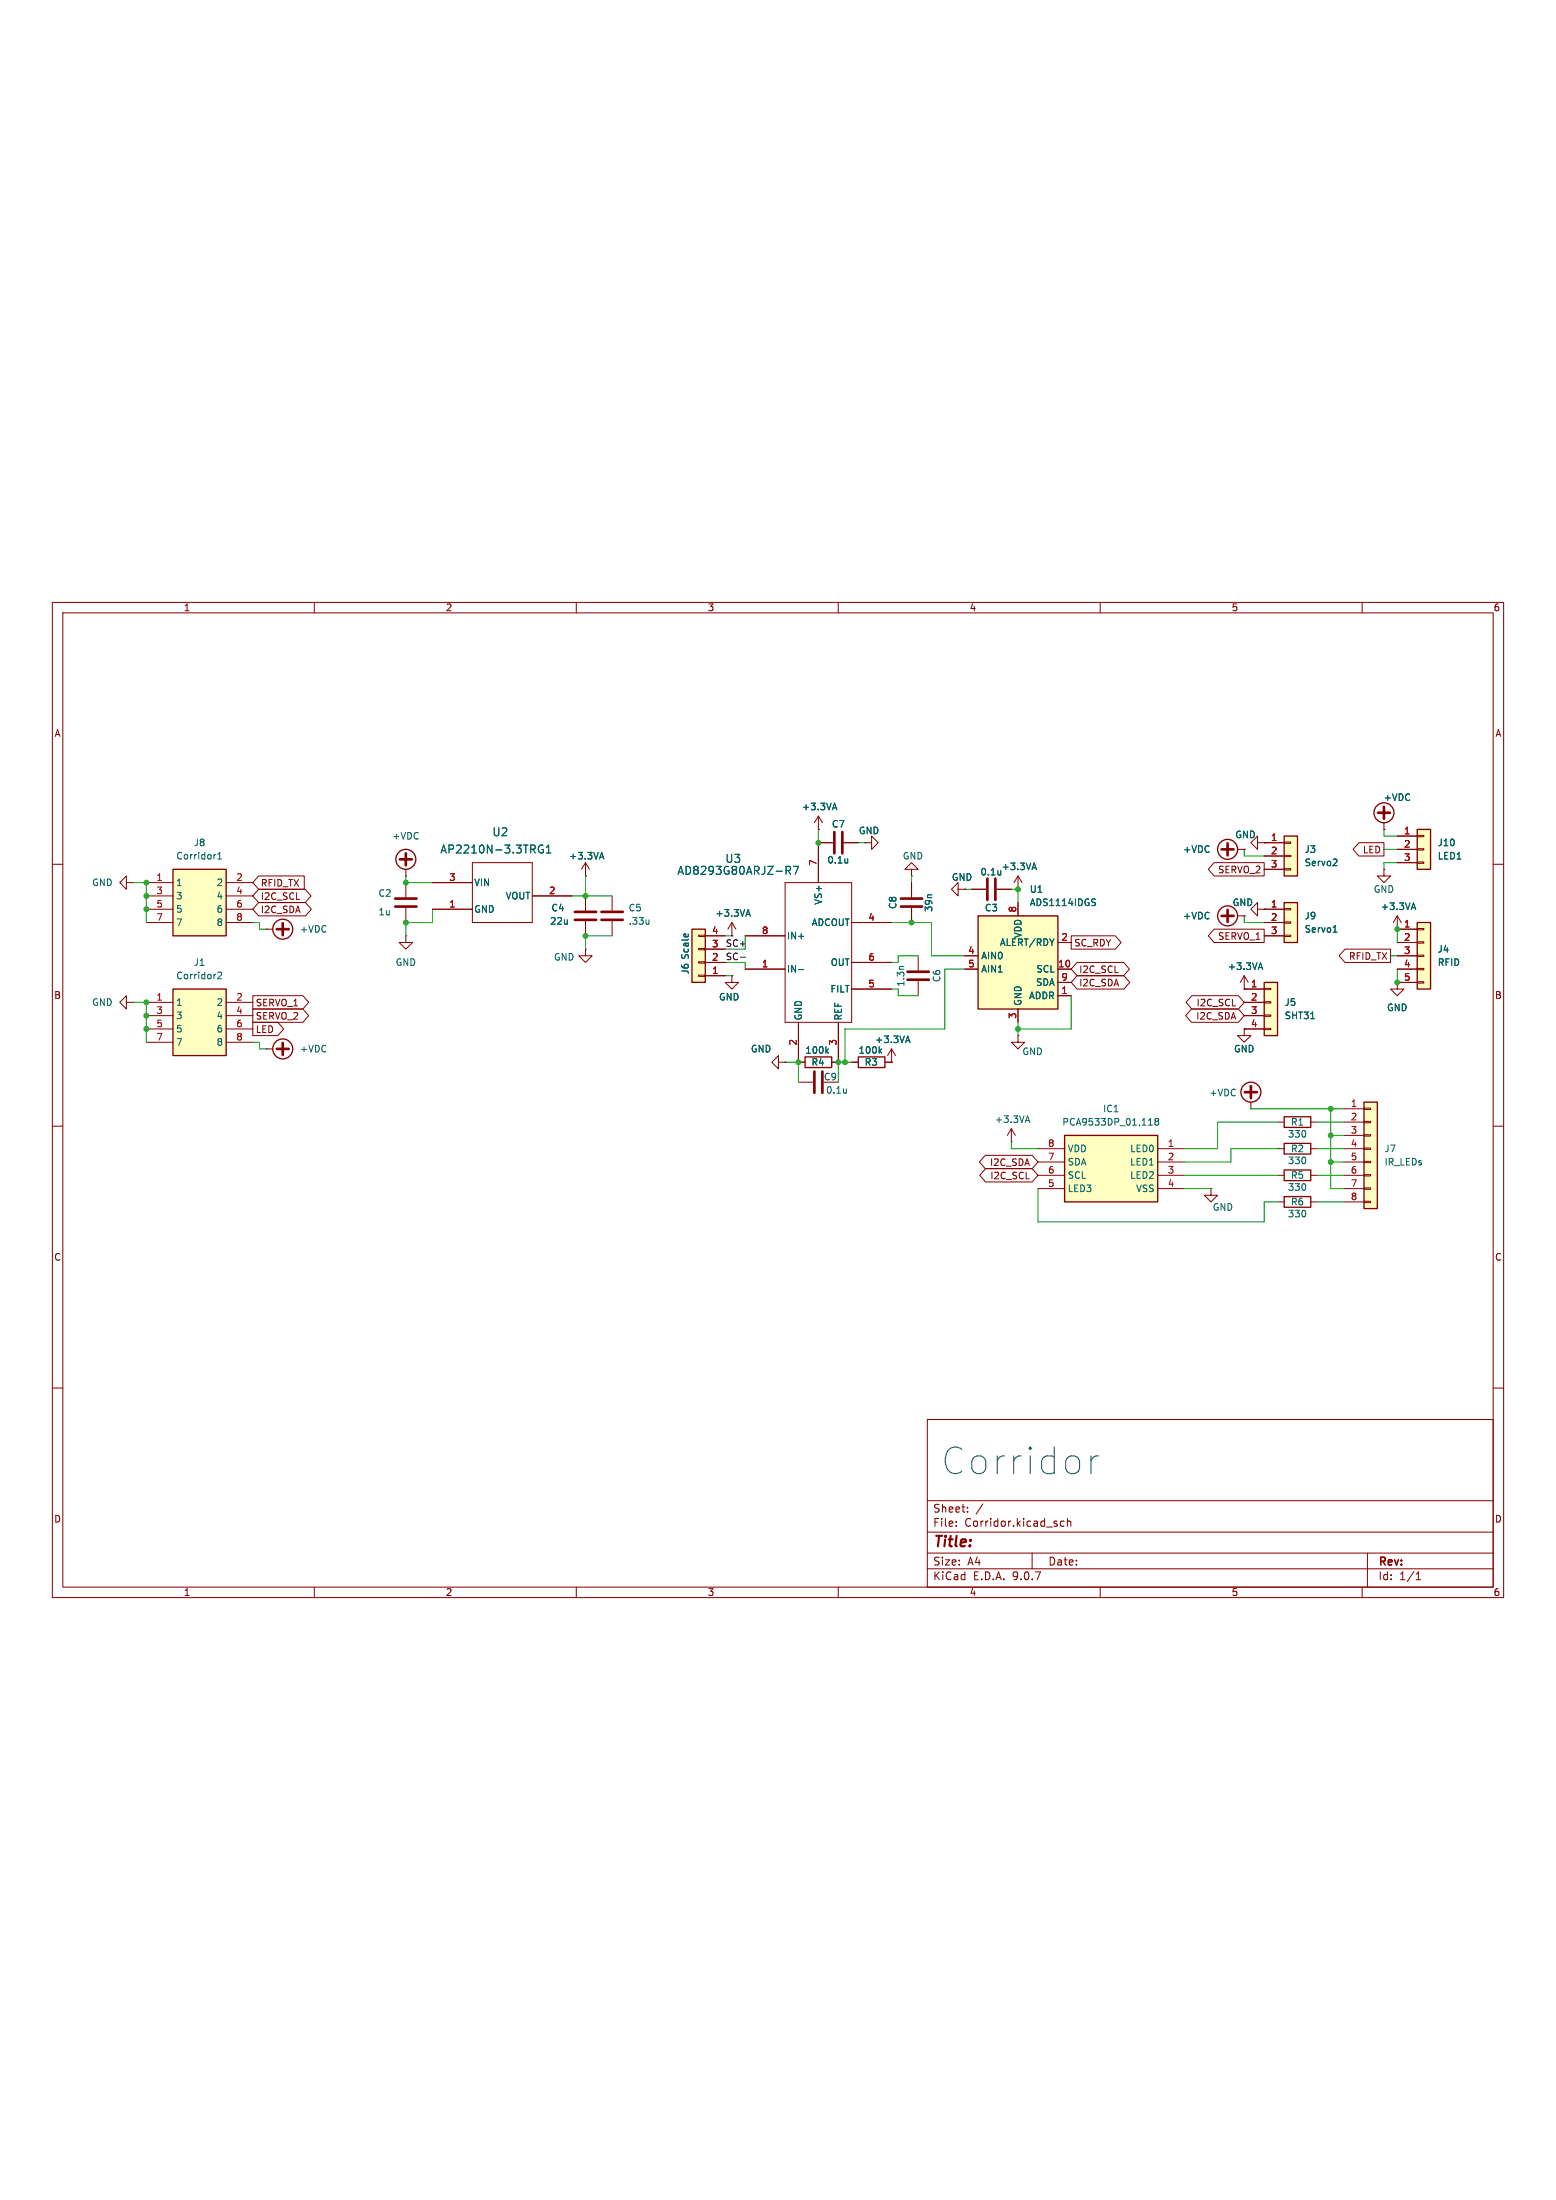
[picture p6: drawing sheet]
<svg xmlns="http://www.w3.org/2000/svg" width="210mm" height="297mm" viewBox="0 0 210 297" stroke-linecap="round" stroke-linejoin="round" font-family="sans-serif">
<g fill="none" stroke="#840000" stroke-width=".13">
<path d="M7.1 81.3h195.8v134.4h-195.8zM8.5 82.7h193v131.6h-193zM42.4 81.3v1.4M77.8 81.3v1.4M113.1 81.3v1.4M148.5 81.3v1.4M183.8 81.3v1.4M7.1 116.7h1.4M201.5 116.7h1.4M7.1 152h1.4M201.5 152h1.4M7.1 187.4h1.4"/>
<path d="M125.2 191.6h76.3v22.7h-76.3zM201.5 187.4h1.4M42.4 214.3v1.4M77.8 214.3v1.4M113.1 214.3v1.4M125.2 211.8h76.3M125.2 209.7h76.3M125.2 206.8h76.3M125.2 202.6h76.3M129.1 206v.1M129.1 205.4v.1M130.6 204v.1"/>
<path d="M130.6 203.5v.1M132.6 203l-.9 1.4M139.3 209.7v2.1M143.6 205.4l-.3-.1-.2 .2 .1 .5h.4M144.1 205.4l.1-.1 .3 .1v.7M144.1 205v1.1M148.5 214.3v1.4M183.8 214.3v1.4M184.5 209.7v4.6M191.1 213.3h.6M191.1 212.5l.3-.3v1.1"/>
</g>
<path d="M191.3 124.5h1.8v9h-1.8z" fill="#ffffc2"/>
<path d="M191.3 124.5h1.8v9h-1.8z" fill="none" stroke="#840000" stroke-width=".18"/>
<g fill="none" stroke="#840000" stroke-width=".13">
<path d="M58.4 119.2h5.4M63.8 116.5h8v8h-8zM58.4 122.7h5.4M71.8 120.9h5.4M188.6 125.4h2.7M188.6 127.2h2.7M188.6 129h2.7M188.6 130.8h2.7M188.6 132.6h2.7M191.3 125.3h.9v.2h-.9zM191.3 127.1h.9v.2h-.9zM191.3 128.9h.9v.2h-.9z"/>
<path d="M191.3 130.7h.9v.2h-.9zM191.3 132.5h.9v.2h-.9z"/>
</g>
<path d="M73.3 114.1a.5 .5 0 0 0-.6 .5 .5 .5 0 0 0 .6 .5v-.4h-.2M73.7 115.2h.6M73.7 114.4l.3-.3v1.1" fill="none" stroke="#006464" stroke-width=".13"/>
<path d="M23.3 133.5h7.2v9h-7.2z" fill="#ffffc2"/>
<path d="M23.3 133.5h7.2v9h-7.2z" fill="none" stroke="#840000" stroke-width=".18"/>
<path d="M19.8 135.3h3.5M19.8 137.1h3.5M19.8 138.9h3.5M30.5 135.3h3.6M30.5 137.1h3.6M30.5 138.9h3.6M123.9 129v2M123.9 132.4v2M19.8 140.7h3.5M30.5 140.7h3.6" fill="none" stroke="#840000" stroke-width=".13"/>
<path d="M29.4 131.3l.3-.1 .2 .3-.5 .6h.5M122 130.5h-.6" fill="none" stroke="#006464" stroke-width=".13"/>
<path d="M122.5 132.3h2.9M122.5 131.2h2.9" fill="none" stroke="#840000" stroke-width=".36"/>
<path d="M173.3 112.9h1.8v5.4h-1.8z" fill="#ffffc2"/>
<g fill="none" stroke="#840000" stroke-width=".18">
<path d="M173.3 112.9h1.8v5.4h-1.8z"/>
<circle cx="38.2" cy="141.6" r="1.35"/>
</g>
<path d="M170.6 113.8h2.7M170.6 115.6h2.7M170.6 117.4h2.7M173.3 113.7h.9v.2h-.9zM173.3 115.5h.9v.2h-.9zM173.3 117.3h.9v.1h-.9zM35.9 141.6h.1M35.9 141.6h.9" fill="none" stroke="#840000" stroke-width=".13"/>
<path d="M180.3 116l.1 .1v.3l-.5 .5h.5" fill="none" stroke="#006464" stroke-width=".13"/>
<path d="M37.4 141.6h1.6M38.2 140.8v1.6" fill="none" stroke="#840000" stroke-width=".36"/>
<path d="M173.3 121.8h1.8v5.4h-1.8z" fill="#ffffc2"/>
<g fill="none" stroke="#840000" stroke-width=".18">
<path d="M173.3 121.8h1.8v5.4h-1.8z"/>
<circle cx="54.8" cy="116" r="1.35"/>
</g>
<path d="M54.8 118.3h.1M54.8 117.4v.9M54.8 119.2v1.9M54.8 126.3v.9h.9l-.9 .9-.9-.9h.9M54.8 126.3h.1M54.8 122.6v1.9M170.6 122.7h2.7M170.6 124.5h2.7M170.6 126.3h2.7M173.3 122.7h.9v.1h-.9zM173.3 124.5h.9v.1h-.9zM173.3 126.2h.9v.2h-.9z" fill="none" stroke="#840000" stroke-width=".13"/>
<path d="M179.9 125.8h.5M180.1 125.1l.1-.1v.8" fill="none" stroke="#006464" stroke-width=".13"/>
<path d="M54 116h1.6M54.8 115.2v1.6M53.3 121.3h2.9M53.3 122.4h2.9" fill="none" stroke="#840000" stroke-width=".36"/>
<path d="M23.3 117.4h7.2v8.9h-7.2z" fill="#ffffc2"/>
<g fill="none" stroke="#840000" stroke-width=".18">
<path d="M23.3 117.4h7.2v8.9h-7.2z"/>
<circle cx="165.7" cy="114.7" r="1.35"/>
<circle cx="38.2" cy="125.4" r="1.35"/>
<circle cx="165.7" cy="123.6" r="1.35"/>
</g>
<g fill="none" stroke="#840000" stroke-width=".13">
<path d="M19.8 119.2h3.5M30.5 119.2h3.6M167 114.7h.9M167.9 114.7h.1M19.8 120.9h3.5M19.8 122.7h3.5M19.8 124.5h3.5M30.5 120.9h3.6M30.5 122.7h3.6M30.5 124.5h3.6M35.9 125.4h.1M35.9 125.4h.9"/>
<path d="M167 123.6h.9M167.9 123.6h.1M169.7 122.7v-.9l-.9 .9 .9 .9v-.9h.9M170.6 122.7h.1"/>
</g>
<path d="M29.1 115.4h.1M29.4 116h.5M29.4 115.3l.2-.2v.9" fill="none" stroke="#006464" stroke-width=".13"/>
<path d="M164.9 114.7h1.6M165.7 113.9v1.6M37.4 125.4h1.6M38.2 124.6v1.6M164.9 123.6h1.6M165.7 122.8v1.7" fill="none" stroke="#840000" stroke-width=".36"/>
<path d="M93.4 125.4h1.8v7.2h-1.8z" fill="#ffffc2"/>
<path d="M93.4 125.4h1.8v7.2h-1.8zM173.3 157.9h3.6v1.5h-3.6zM173.3 154.4h3.6v1.4h-3.6zM173.3 150.8h3.6v1.4h-3.6zM173.3 161.5h3.6v1.5h-3.6z" fill="none" stroke="#840000" stroke-width=".18"/>
<g fill="none" stroke="#840000" stroke-width=".13">
<path d="M137.4 118.3l-.5 .9M137.4 118.3l.5 .9M137.4 118.3v1.8M79 120.9v2M79 124.4v1.9M94.3 131.6h.9v.2h-.9zM94.3 129.8h.9v.2h-.9zM94.3 128h.9v.2h-.9zM94.3 126.2h.9v.2h-.9zM95.2 131.7h2.7M95.2 129.9h2.7M95.2 128.1h2.7"/>
<path d="M95.2 126.3h2.7M98.8 131.7v.9h.9l-.9 .9-.9-.9h.9M98.8 131.7h.1M137.4 120.1h.1M172.4 158.7h.9M172.4 155.1h.9M172.4 151.5h.9M176.9 158.7h.9M176.9 155.1h.9M176.9 151.5h.9M163.4 160.5v.9h.9l-.9 .9-.9-.9h.9M163.4 160.5h.1"/>
<path d="M172.4 162.3h.9M176.9 162.3h.9"/>
</g>
<path d="M139.4 117.2h.4M139.6 116.5l.3 .9M92.3 126.2l.2-.2 .1 .5M92.9 126.1v.1" fill="none" stroke="#006464" stroke-width=".13"/>
<path d="M77.6 123.1h2.9M77.6 124.2h2.9" fill="none" stroke="#840000" stroke-width=".36"/>
<path d="M132 123.6h10.8v12.6h-10.8z" fill="#ffffc2"/>
<path d="M132 123.6h10.8v12.6h-10.8z" fill="none" stroke="#840000" stroke-width=".18"/>
<path d="M130.2 129h1.8M130.2 130.8h1.8M137.4 121.8v1.8M137.4 136.2v1.8M142.8 130.8h1.8M142.8 127.2h1.8M142.8 132.6h1.8M142.8 134.4h1.8" fill="none" stroke="#840000" stroke-width=".13"/>
<path d="M147.5 121.4h.3M147.7 121.8l.1 .2-.1 .3" fill="none" stroke="#006464" stroke-width=".13"/>
<path d="M143.7 153.3h12.5v9h-12.5z" fill="#ffffc2"/>
<g fill="none" stroke="#840000" stroke-width=".18">
<path d="M143.7 153.3h12.5v9h-12.5z"/>
<circle cx="168.8" cy="147.4" r="1.35"/>
</g>
<g fill="none" stroke="#840000" stroke-width=".13">
<path d="M129.3 120.1v-.9l-.9 .9 .9 .8v-.8h.9M130.2 120.1h.1M131.1 120.1h2M134.5 120.1h2M137.4 139.8v.9h.9l-.9 .9-.9-.9h.9M137.4 139.8h.1M188.6 125.4h.1M188.6 123.6l-.6 .9M188.6 123.6l.5 .9M188.6 123.6v1.8M136.5 154.2h.1M136.5 152.4l-.5 .9"/>
<path d="M136.5 152.4l.5 .9M136.5 152.4v1.8M140.1 155.1h3.6M140.1 156.9h3.6M140.1 158.7h3.6M156.2 155.1h3.6M156.2 156.9h3.6M156.2 158.7h3.6M168.8 149.7h.1M168.8 148.8v.9M140.1 160.5h3.6M156.2 160.5h3.6"/>
</g>
<path d="M135.1 117.5v.6M135.1 118l-.1 .1M190.6 122.5h.4M190.8 121.9l.3 .9M138.5 151.3h.4M138.7 150.6l.3 .9M155 151.9h.5M156 151.4l-.1 .1v.3l.1 .1 .3-.1 .1-.1v-.2l-.2-.1M156 151.4l-.1-.2 .1-.2h.2l.2 .2-.2 .2M156 151.4h.2" fill="none" stroke="#006464" stroke-width=".13"/>
<path d="M133.3 118.6v2.9M134.3 118.6v2.9M168 147.4h1.6M168.8 146.6v1.6" fill="none" stroke="#840000" stroke-width=".36"/>
<path d="M184.1 148.8h1.8v14.4h-1.8z" fill="#ffffc2"/>
<path d="M115.8 142.7h3.6v1.4h-3.6zM184.1 148.8h1.8v14.4h-1.8z" fill="none" stroke="#840000" stroke-width=".18"/>
<g fill="none" stroke="#840000" stroke-width=".13">
<path d="M17.1 119.2v-.9l-.9 .9 .9 .9v-.9h.9M18 119.2h.1M110.5 112h.1M110.5 113.8h1.9M110.5 110.2l-.6 .9M110.5 110.2l.5 .9M110.5 110.2v1.8M113.9 113.8h1.9M116.7 113.8h.9v-.9l.9 .9-.9 .9v-.9M116.7 113.8h.1M123 117.4h.9l-.9-.9-.9 .9h.9v.9M123 118.3h.1"/>
<path d="M17.1 135.3v-.9l-.9 .9 .9 .9v-.9h.9M18 135.3h.1M114.9 143.4h.9M119.4 143.4h.9M181.4 149.7h2.7M181.4 151.5h2.7M181.4 153.3h2.7M181.4 155.1h2.7M181.4 156.9h2.7M181.4 158.7h2.7M184.1 149.6h.9v.2h-.9zM184.1 151.4h.9v.2h-.9z"/>
<path d="M184.1 153.2h.9v.2h-.9zM184.1 155h.9v.2h-.9zM184.1 156.8h.9v.2h-.9zM184.1 158.6h.9v.2h-.9zM181.4 160.5h2.7M181.4 162.3h2.7M184.1 160.4h.9v.2h-.9zM184.1 162.2h.9v.1h-.9z"/>
</g>
<path d="M112.4 109.1h.5M112.6 108.4l.3 .9M114.4 115.9v.6M114.4 116.4v.1M118.7 141.9l.3 .3M119 141.6l-.3 .3" fill="none" stroke="#006464" stroke-width=".13"/>
<path d="M112.6 112.3v2.9M113.7 112.3v2.9" fill="none" stroke="#840000" stroke-width=".36"/>
<path d="M191.3 112h1.8v5.4h-1.8z" fill="#ffffc2"/>
<path d="M191.3 112h1.8v5.4h-1.8zM108.7 142.7h3.5v1.4h-3.5z" fill="none" stroke="#840000" stroke-width=".18"/>
<g fill="none" stroke="#840000" stroke-width=".13">
<path d="M79 118.3h.1M79 116.5l-.5 .9M79 116.5l.6 .9M79 116.5v1.8M106 119.2h8.9v18.8h-8.9zM110.5 113.8v5.4M188.6 112.9h2.7M188.6 114.7h2.7M188.6 116.5h2.7M191.3 112.8h.9v.2h-.9zM191.3 114.6h.9v.2h-.9zM191.3 116.4h.9v.1h-.9z"/>
<path d="M79 128.1v.9h.9l-.9 .9-.9-.9h.9M79 128.1h.1M82.6 120.9v2M82.6 124.4v1.9M98.8 126.3h.1M98.8 124.5l-.6 .9M98.8 124.5l.5 .9M98.8 124.5v1.8M100.6 126.3h5.4M100.6 130.8h5.4M107.8 138v5.4h.9M113.1 138v5.4h-.9"/>
<path d="M114.9 124.5h5.4M114.9 129.9h5.4M114.9 133.5h5.4M105.1 143.4v-.9l-.9 .9 .9 .9v-.9h.9M106 143.4h.1"/>
</g>
<path d="M81 115.7h.4M81.2 115.1l.3 .9M106.1 117h.4l.2 .2-.1 .3h-.5M106.3 117.5l.4 .5M107.1 117h.7l-.5 1M87.6 124.2v.6M87.6 124.7h-.1M100.8 123.4h.4M101 122.8l.3 .9M107.8 130.9h.7M111.6 141.9l.2 .3M111.8 141.6l-.3 .3" fill="none" stroke="#006464" stroke-width=".13"/>
<path d="M81.2 123.1h2.8M81.2 124.2h2.8" fill="none" stroke="#840000" stroke-width=".36"/>
<path d="M170.6 132.6h1.8v7.2h-1.8z" fill="#ffffc2"/>
<g fill="none" stroke="#840000" stroke-width=".18">
<path d="M170.6 132.6h1.8v7.2h-1.8z"/>
<circle cx="186.8" cy="109.7" r="1.35"/>
</g>
<g fill="none" stroke="#840000" stroke-width=".13">
<path d="M34.9 118.3h6.2v1.8h-6.2l-.8-.9zM58.4 119.2h5.4M79 118.3h.1M110.5 112h.1M112.4 113.8h-1.9v5.4M113.9 113.8h1.9M116.7 113.8h.1M123 119.2v1.9M163.9 116.5h6.7v1.8h-6.7l-.8-.9zM167.9 114.7h.1M169.7 113.8v-.9l-.9 .9 .9 .9v-.9h.9M170.6 113.8h.1"/>
<path d="M170.6 113.8h2.7M170.6 115.6h2.7M170.6 117.4h2.7M183.4 113.8h3.4v1.8h-3.4l-.8-.9zM186.8 112h.1M186.8 117.4v.9h.9l-.9 .9-.9-.9h.9M186.8 117.4h.1M186.8 111.1v.9M188.6 112.9h2.7M188.6 114.7h2.7M188.6 116.5h2.7M34.1 136.2h6.8l.8 .9-.8 .9h-6.8z"/>
<path d="M34.1 138h3.4l.8 .9-.8 .9h-3.4zM34.1 134.4h6.8l.8 .9-.8 .9h-6.8zM34.9 121.8h6.3l.8 .9-.8 .9h-6.3l-.8-.9zM34.9 120.1h6.3l.8 .8-.8 .9h-6.3l-.8-.9zM58.4 122.7h5.4M71.8 120.9h5.4M79 120.9v2M79 124.4v1.9M95.2 126.3h2.7M95.2 129.9h2.7M95.2 131.7h2.7M95.2 128.1h2.7"/>
<path d="M98.8 126.3h.1M98.8 131.7h.1M100.6 126.3h5.4M100.6 130.8h5.4M107.8 138v5.4h.9M113.1 138v5.4h-.9M114.9 133.5h5.4M114.9 124.5h5.4M114.9 129.9h5.4M123 122.6v1.9M130.2 120.1h.1M130.2 130.8h1.8"/>
<path d="M130.2 129h1.8M131.1 120.1h2M134.5 120.1h2M137.4 120.1h.1M137.4 121.8v1.8M137.4 136.2v1.8M142.8 130.8h1.8M142.8 127.2h1.8M142.8 132.6h1.8M142.8 134.4h1.8M144.6 126.3h5.9l.8 .9-.8 .9h-5.9zM145.4 131.7h6.3l.8 .9-.8 .9h-6.3l-.8-.9z"/>
<path d="M145.4 129.9h6.2l.8 .9-.8 .9h-6.2l-.8-.9zM160.8 136.2h6.3l.8 .9-.8 .9h-6.3l-.8-.9zM160.8 134.4h6.3l.8 .9-.8 .9h-6.3l-.7-.9zM163.9 125.4h6.7v1.8h-6.7l-.8-.9zM167.9 138.9v.9h.9l-.9 .9-.9-.9h.9M167.9 138.9h.1M167.9 133.5h.1M167.9 123.6h.1M167.9 133.5h2.7M167.9 135.3h2.7M167.9 137.1h2.7M167.9 138.9h2.7"/>
<path d="M167.9 131.7l-.5 .9M167.9 131.7l.6 .9M167.9 131.7v1.8M170.6 133.4h.9v.2h-.9zM170.6 135.2h.9v.2h-.9zM170.6 137h.9v.2h-.9zM170.6 138.8h.9v.2h-.9zM170.6 122.7h.1M170.6 126.3h2.7M170.6 124.5h2.7M170.6 122.7h2.7M181.5 128.1h6.2v1.8h-6.2l-.8-.9z"/>
<path d="M188.6 132.6v.9h.9l-.9 .9-.9-.9h.9M188.6 132.6h.1M188.6 125.4h.1M188.6 130.8h2.7M188.6 129h2.7M188.6 127.2h2.7M188.6 132.6h2.7M188.6 125.4h2.7M106 143.4h.1M107.8 146.1h1.9M111.2 146.1h1.9M114.9 143.4h.9"/>
<path d="M119.4 143.4h.9M120.3 143.4h.1M120.3 141.6l-.5 .9M120.3 141.6l.6 .9M120.3 141.6v1.8M133 156h6.3l.8 .9-.8 .9h-6.3l-.8-.9zM133 157.8h6.3l.8 .9-.8 .9h-6.3l-.8-.9z"/>
</g>
<g fill="none" stroke="#006464" stroke-width=".13">
<path d="M73.3 114.1a.5 .5 0 0 0-.6 .5 .5 .5 0 0 0 .6 .5v-.4h-.2M73.7 115.2h.6M73.7 114.4l.3-.3v1.1M81 115.7h.4M81.2 115.1l.3 .9M106.1 117h.4l.2 .2-.1 .3h-.5M106.3 117.5l.4 .5M107.1 117h.7l-.5 1M112.4 109.1h.5M112.6 108.4l.3 .9M114.4 115.9v.6M114.4 116.4v.1"/>
<path d="M135.1 117.5v.6M135.1 118l-.1 .1M139.4 117.2h.4M139.6 116.5l.3 .9M180.3 116l.1 .1v.3l-.5 .5h.5M92.3 126.2l.2-.2 .1 .5M92.9 126.1v.1M100.8 123.4h.4M101 122.8l.3 .9M107.8 130.9h.7M122.5 139.9l.3 .9M147.5 121.4h.3"/>
<path d="M147.7 121.8l.1 .2-.1 .3M169.9 130.6h.4M170.1 130l.3 .9M176.9 137.5h.5M179.9 125.8h.5M180.1 125.1l.1-.1v.8M190.6 122.5h.4M190.8 121.9l.3 .9M111.6 141.9l.2 .3M111.8 141.6l-.3 .3M114.2 147v.6M114.2 147.5h.1"/>
<path d="M118.7 141.9l.3 .3M119 141.6l-.3 .3M122.3 140.5h.4"/>
</g>
<path d="M186 109.7h1.6M186.8 108.9v1.6M121.6 121.3h2.9M121.6 122.4h2.9M109.9 144.7v2.8M111 144.7v2.8" fill="none" stroke="#840000" stroke-width=".36"/>
<path d="M99.9 129.2h.7" fill="none" stroke="#0f0f0f" stroke-width=".13"/>
<g fill="none" stroke="#009600" stroke-width=".13">
<path d="M18 119.2h1.8v5.3M54.8 118.3v.9h3.6M79 118.3v2.6M110.5 112v1.8M115.8 113.8h.9M123 118.3v.9M167.9 114.7v.9h2.7M186.8 114.7h1.8M186.8 112v.9h1.8M188.6 116.5h-1.8v.9M18 135.3h1.8v5.4M34.1 124.5h.9v.9h.9"/>
<path d="M58.4 122.7v1.8h-3.6v1.8M77.2 120.9h5.4M82.6 126.3h-3.6v1.8M97.9 129.9h2.7v.9M97.9 131.7h.9M97.9 126.3h.9M100.6 126.3v1.8h-2.7M120.3 124.5h5.4v4.5h4.5M120.3 133.5h.9v.9h2.7M123.9 129h-2.7v.9h-.9M130.2 120.1h.9M130.2 130.8h-2.7v8.1h-13.5v4.5"/>
<path d="M136.5 120.1h.9v1.7M137.4 138v1.8M144.6 134.4v4.5h-7.2M167.9 123.6v.9h2.7M187.7 129h.9M188.6 125.4v1.8M188.6 130.8v1.8M34.1 140.7h.9v.9h.9M106 143.4h1.8v2.7M114.9 143.4h-1.8v2.7M136.5 154.2v.9h3.6M159.8 158.7h12.6"/>
<path d="M168.8 149.7h12.6M172.4 151.5h-8.1v3.6h-4.5M172.4 155.1h-6.3v1.8h-6.3M177.8 155.1h3.6M177.8 158.7h3.6M177.8 151.5h3.6M179.6 149.7v10.8h1.8M179.6 156.9h1.8M179.6 153.3h1.8M140.1 160.5v4.5h30.5v-2.7h1.8M159.8 160.5h3.6M177.8 162.3h3.6"/>
</g>
<path d="M147.2 196.5v2.4M148.3 196.5a.92 .92 0 0 0-1.1 .7" fill="none" stroke="#0000c2" stroke-width=".13"/>
<g fill="#009600" stroke="#009600" stroke-width=".13">
<circle cx="113.1" cy="143.4" r=".32"/>
<circle cx="114" cy="143.4" r=".32"/>
<circle cx="107.8" cy="143.4" r=".32"/>
<circle cx="79" cy="120.9" r=".32"/>
<circle cx="110.5" cy="113.8" r=".32"/>
<circle cx="79" cy="126.3" r=".32"/>
<circle cx="19.8" cy="122.7" r=".32"/>
<circle cx="19.8" cy="120.9" r=".32"/>
<circle cx="54.8" cy="124.5" r=".32"/>
<circle cx="19.8" cy="135.3" r=".32"/>
<circle cx="19.8" cy="138.9" r=".32"/>
<circle cx="19.8" cy="137.1" r=".32"/>
<circle cx="54.8" cy="119.2" r=".32"/>
<circle cx="19.8" cy="119.2" r=".32"/>
<circle cx="179.6" cy="153.3" r=".32"/>
<circle cx="179.6" cy="149.7" r=".32"/>
<circle cx="179.6" cy="156.9" r=".32"/>
<circle cx="137.4" cy="120.1" r=".32"/>
<circle cx="137.4" cy="138.9" r=".32"/>
<circle cx="123" cy="124.5" r=".32"/>
<circle cx="188.6" cy="125.4" r=".32"/>
<circle cx="188.6" cy="132.6" r=".32"/>
</g>
<text font-size="5" fill="#0000c2" x="127.1" y="199.2">Corridor</text>
<text font-size="2" fill="#840000" x="125.9" y="209.2">Title:</text>
<g font-size="1.5" fill="#006464">
<text x="66.4" y="113">U2</text>
<text x="59.4" y="115.4">AP2210N-3.3TRG1</text>
<text x="91.4" y="118.2">AD8293G80ARJZ-R7</text>
<text x="97.8" y="116.6">U3</text>
</g>
<g font-size="1.5" fill="#840000">
<text x="125.9" y="206.3">File:</text>
<text x="125.9" y="204.3">Sheet:</text>
<text x="130.2" y="206.3">Corridor.kicad_sch</text>
<text x="125.9" y="213.5">KiCad</text>
<text x="125.9" y="211.5">Size:</text>
<text x="130.6" y="211.5">A4</text>
<text x="131.3" y="213.5">E.D.A.</text>
<text x="136.7" y="213.5">9.0.7</text>
<text x="141.4" y="211.5">Date:</text>
<text x="186" y="211.6">Rev:</text>
<text x="186" y="213.5">Id:</text>
<text x="188.9" y="213.5">1/1</text>
</g>
<g font-size="1.3" fill="#840000">
<text x="24.7" y="82.7">1</text>
<text x="60.1" y="82.7">2</text>
<text x="95.5" y="82.7">3</text>
<text x="130.8" y="82.7">4</text>
<text x="166.2" y="82.7">5</text>
<text x="201.5" y="82.7">6</text>
<text x="7.3" y="99.6">A</text>
<text x="201.8" y="99.6">A</text>
<text x="35.1" y="119.8">RFID_TX</text>
<text x="164.3" y="118">SERVO_2</text>
<text x="183.9" y="115.3">LED</text>
<text x="35.1" y="123.4">I2C_SDA</text>
<text x="35.1" y="121.6">I2C_SCL</text>
<text x="144.9" y="127.9">SC_RDY</text>
<text x="145.6" y="131.5">I2C_SCL</text>
<text x="164.3" y="127">SERVO_1</text>
<text x="182" y="129.7">RFID_TX</text>
<text x="7.2" y="135">B</text>
<text x="34.5" y="137.8">SERVO_2</text>
<text x="34.5" y="136">SERVO_1</text>
<text x="145.6" y="133.3">I2C_SDA</text>
<text x="161.4" y="137.8">I2C_SDA</text>
<text x="161.4" y="136">I2C_SCL</text>
<text x="201.7" y="135">B</text>
<text x="34.5" y="139.6">LED</text>
<text x="133.5" y="157.5">I2C_SDA</text>
<text x="133.6" y="159.3">I2C_SCL</text>
<text x="7.2" y="170.3">C</text>
<text x="201.7" y="170.3">C</text>
<text x="7.2" y="205.7">D</text>
<text x="201.7" y="205.7">D</text>
<text x="24.7" y="215.6">1</text>
<text x="60.1" y="215.6">2</text>
<text x="95.5" y="215.6">3</text>
<text x="130.8" y="215.6">4</text>
<text x="166.2" y="215.6">5</text>
<text x="201.5" y="215.6">6</text>
</g>
<g font-size="1.3" fill="#006464">
<text x="52.9" y="113.5">+VDC</text>
<text x="108.2" y="109.5">+3.3VA</text>
<text x="112.2" y="111.9">C7</text>
<text x="115.8" y="112.8">GND</text>
<text x="166.7" y="113.3">GND</text>
<text x="186.7" y="108.3">+VDC</text>
<text x="12.4" y="119.8">GND</text>
<text x="23.7" y="119.8">1</text>
<text x="23.7" y="116.2">Corridor1</text>
<text x="26.1" y="114.4">J8</text>
<text x="29.2" y="119.8">2</text>
<text x="63.9" y="119.8">VIN</text>
<text x="76.7" y="116.2">+3.3VA</text>
<text x="111.6" y="116.7">0.1u</text>
<text x="121.8" y="116.2">GND</text>
<text x="128.4" y="119">GND</text>
<text x="132.3" y="118.3">0.1u</text>
<text x="135.1" y="117.6">+3.3VA</text>
<text x="159.6" y="115.3">+VDC</text>
<text x="176" y="115.3">J3</text>
<text x="176" y="117.1">Servo2</text>
<text x="194" y="114.4">J10</text>
<text x="194" y="116.2">LED1</text>
<text x="23.7" y="121.6">3</text>
<text x="23.7" y="123.4">5</text>
<text x="23.7" y="125.2">7</text>
<text x="29.2" y="121.6">4</text>
<text x="29.2" y="123.4">6</text>
<text x="29.2" y="125.2">8</text>
<text x="51" y="121.2">C2</text>
<text x="51" y="123.7">1u</text>
<text x="63.9" y="123.4">GND</text>
<text x="68.2" y="121.6">VOUT</text>
<text x="74.2" y="125">22u</text>
<text x="74.4" y="123.2">C4</text>
<text x="84.8" y="123.2">C5</text>
<text x="84.8" y="125">.33u</text>
<text x="96.5" y="123.9">+3.3VA</text>
<text x="109.5" y="125.2">ADCOUT</text>
<text x="111.1" y="122.2" transform="rotate(-90 111.1 122.2)">VS+</text>
<text x="121.1" y="122.8" transform="rotate(-90 121.1 122.8)">C8</text>
<text x="126" y="123.2" transform="rotate(-90 126 123.2)">39n</text>
<text x="132.8" y="123.2">C3</text>
<text x="138.9" y="120.7">U1</text>
<text x="138.9" y="122.5">ADS1114IDGS</text>
<text x="159.6" y="124.3">+VDC</text>
<text x="166.3" y="122.5">GND</text>
<text x="176" y="124.3">J9</text>
<text x="185.3" y="120.7">GND</text>
<text x="186.3" y="123">+3.3VA</text>
<text x="26.1" y="130.5">J1</text>
<text x="40.4" y="126.1">+VDC</text>
<text x="53.3" y="130.5">GND</text>
<text x="74.7" y="129.8">GND</text>
<text x="93.1" y="131.6" transform="rotate(-90 93.1 131.6)">J6 Scale</text>
<text x="106.1" y="126.9">IN+</text>
<text x="106.1" y="131.4">IN-</text>
<text x="112.1" y="130.5">OUT</text>
<text x="132.4" y="129.6">AIN0</text>
<text x="132.4" y="131.4">AIN1</text>
<text x="134.9" y="127.8">ALERT/RDY</text>
<text x="138" y="126.7" transform="rotate(-90 138 126.7)">VDD</text>
<text x="139.8" y="131.4">SCL</text>
<text x="165.6" y="131.1">+3.3VA</text>
<text x="176" y="126.1">Servo1</text>
<text x="194" y="128.7">J4</text>
<text x="194" y="130.5">RFID</text>
<text x="12.4" y="135.9">GND</text>
<text x="23.7" y="135.9">1</text>
<text x="23.7" y="137.7">3</text>
<text x="23.7" y="132.3">Corridor2</text>
<text x="29.2" y="135.9">2</text>
<text x="29.2" y="137.7">4</text>
<text x="97" y="135.2">GND</text>
<text x="108.4" y="137.8" transform="rotate(-90 108.4 137.8)">GND</text>
<text x="112" y="134.1">FILT</text>
<text x="113.8" y="137.8" transform="rotate(-90 113.8 137.8)">REF</text>
<text x="122.2" y="133.3" transform="rotate(-90 122.2 133.3)">1.3n</text>
<text x="127" y="132.7" transform="rotate(-90 127 132.7)">C6</text>
<text x="138" y="135.9" transform="rotate(-90 138 135.9)">GND</text>
<text x="138.8" y="135">ADDR</text>
<text x="139.8" y="133.2">SDA</text>
<text x="173.3" y="135.9">J5</text>
<text x="173.3" y="137.7">SHT31</text>
<text x="187.1" y="136.6">GND</text>
<text x="23.7" y="139.5">5</text>
<text x="23.7" y="141.3">7</text>
<text x="29.2" y="139.5">6</text>
<text x="29.2" y="141.3">8</text>
<text x="40.4" y="142.2">+VDC</text>
<text x="101.3" y="142.2">GND</text>
<text x="108.6" y="142.4">100k</text>
<text x="115.8" y="142.4">100k</text>
<text x="118" y="141">+3.3VA</text>
<text x="137.9" y="142.6">GND</text>
<text x="166.5" y="142.2">GND</text>
<text x="109.4" y="144">R4</text>
<text x="111.1" y="146">C9</text>
<text x="111.4" y="147.8">0.1u</text>
<text x="116.6" y="144">R3</text>
<text x="163.1" y="148.1">+VDC</text>
<text x="134.2" y="151.7">+3.3VA</text>
<text x="143.3" y="152.1">PCA9533DP_01,118</text>
<text x="144" y="155.7">VDD</text>
<text x="148.8" y="150.3">IC1</text>
<text x="152.5" y="155.7">LED0</text>
<text x="173.8" y="153.7">330</text>
<text x="174.2" y="155.7">R2</text>
<text x="174.2" y="152.1">R1</text>
<text x="186.8" y="155.7">J7</text>
<text x="144" y="157.5">SDA</text>
<text x="144" y="159.3">SCL</text>
<text x="144" y="161.1">LED3</text>
<text x="152.5" y="157.5">LED1</text>
<text x="152.5" y="159.3">LED2</text>
<text x="153.3" y="161.1">VSS</text>
<text x="173.8" y="160.9">330</text>
<text x="173.8" y="157.3">330</text>
<text x="174.2" y="159.3">R5</text>
<text x="186.8" y="157.5">IR_LEDs</text>
<text x="163.6" y="163.6">GND</text>
<text x="173.8" y="164.5">330</text>
<text x="174.2" y="162.9">R6</text>
</g>
<g font-size="1.3" fill="#a90000">
<text x="171.5" y="113.6">1</text>
<text x="189.4" y="112.7">1</text>
<text x="21" y="119">1</text>
<text x="31.8" y="119">2</text>
<text x="60.6" y="119">3</text>
<text x="110.3" y="117" transform="rotate(-90 110.3 117)">7</text>
<text x="171.5" y="115.4">2</text>
<text x="171.5" y="117.2">3</text>
<text x="189.4" y="114.5">2</text>
<text x="189.4" y="116.3">3</text>
<text x="21" y="120.8">3</text>
<text x="21" y="122.6">5</text>
<text x="21" y="124.4">7</text>
<text x="31.8" y="120.8">4</text>
<text x="31.8" y="122.6">6</text>
<text x="31.8" y="124.4">8</text>
<text x="60.6" y="122.6">1</text>
<text x="74" y="120.8">2</text>
<text x="117.1" y="124.4">4</text>
<text x="137.2" y="123.2" transform="rotate(-90 137.2 123.2)">8</text>
<text x="171.5" y="122.6">1</text>
<text x="171.5" y="124.4">2</text>
<text x="189.4" y="125.3">1</text>
<text x="96" y="131.5">1</text>
<text x="96" y="129.8">2</text>
<text x="96" y="128">3</text>
<text x="96" y="126.2">4</text>
<text x="102.8" y="126.2">8</text>
<text x="102.8" y="130.6">1</text>
<text x="117.1" y="129.8">6</text>
<text x="130.6" y="128.9">4</text>
<text x="130.6" y="130.6">5</text>
<text x="142.7" y="130.6">10</text>
<text x="143.2" y="127.1">2</text>
<text x="171.5" y="126.2">3</text>
<text x="189.4" y="127.1">2</text>
<text x="189.4" y="128.9">3</text>
<text x="189.4" y="130.6">4</text>
<text x="21" y="135.1">1</text>
<text x="21" y="136.9">3</text>
<text x="31.8" y="135.1">2</text>
<text x="31.8" y="136.9">4</text>
<text x="117.1" y="133.3">5</text>
<text x="137.2" y="137.6" transform="rotate(-90 137.2 137.6)">3</text>
<text x="143.2" y="132.4">9</text>
<text x="143.2" y="134.2">1</text>
<text x="168.8" y="133.3">1</text>
<text x="168.8" y="135.1">2</text>
<text x="168.8" y="136.9">3</text>
<text x="189.4" y="132.4">5</text>
<text x="21" y="138.7">5</text>
<text x="21" y="140.5">7</text>
<text x="31.8" y="138.7">6</text>
<text x="31.8" y="140.5">8</text>
<text x="107.6" y="141.2" transform="rotate(-90 107.6 141.2)">2</text>
<text x="113" y="141.2" transform="rotate(-90 113 141.2)">3</text>
<text x="168.8" y="138.7">4</text>
<text x="182.2" y="149.5">1</text>
<text x="141.4" y="154.9">8</text>
<text x="157.5" y="154.9">1</text>
<text x="182.2" y="151.3">2</text>
<text x="182.2" y="153.1">3</text>
<text x="182.2" y="154.9">4</text>
<text x="141.4" y="156.7">7</text>
<text x="141.4" y="158.5">6</text>
<text x="141.4" y="160.3">5</text>
<text x="157.5" y="156.7">2</text>
<text x="157.5" y="158.5">3</text>
<text x="157.5" y="160.3">4</text>
<text x="182.2" y="156.7">5</text>
<text x="182.2" y="158.5">6</text>
<text x="182.2" y="160.3">7</text>
<text x="182.2" y="162.1">8</text>
</g>
<g font-size="1.3" fill="#0f0f0f">
<text x="97.9" y="127.9">SC+</text>
<text x="97.9" y="129.7">SC-</text>
</g>
</svg>
